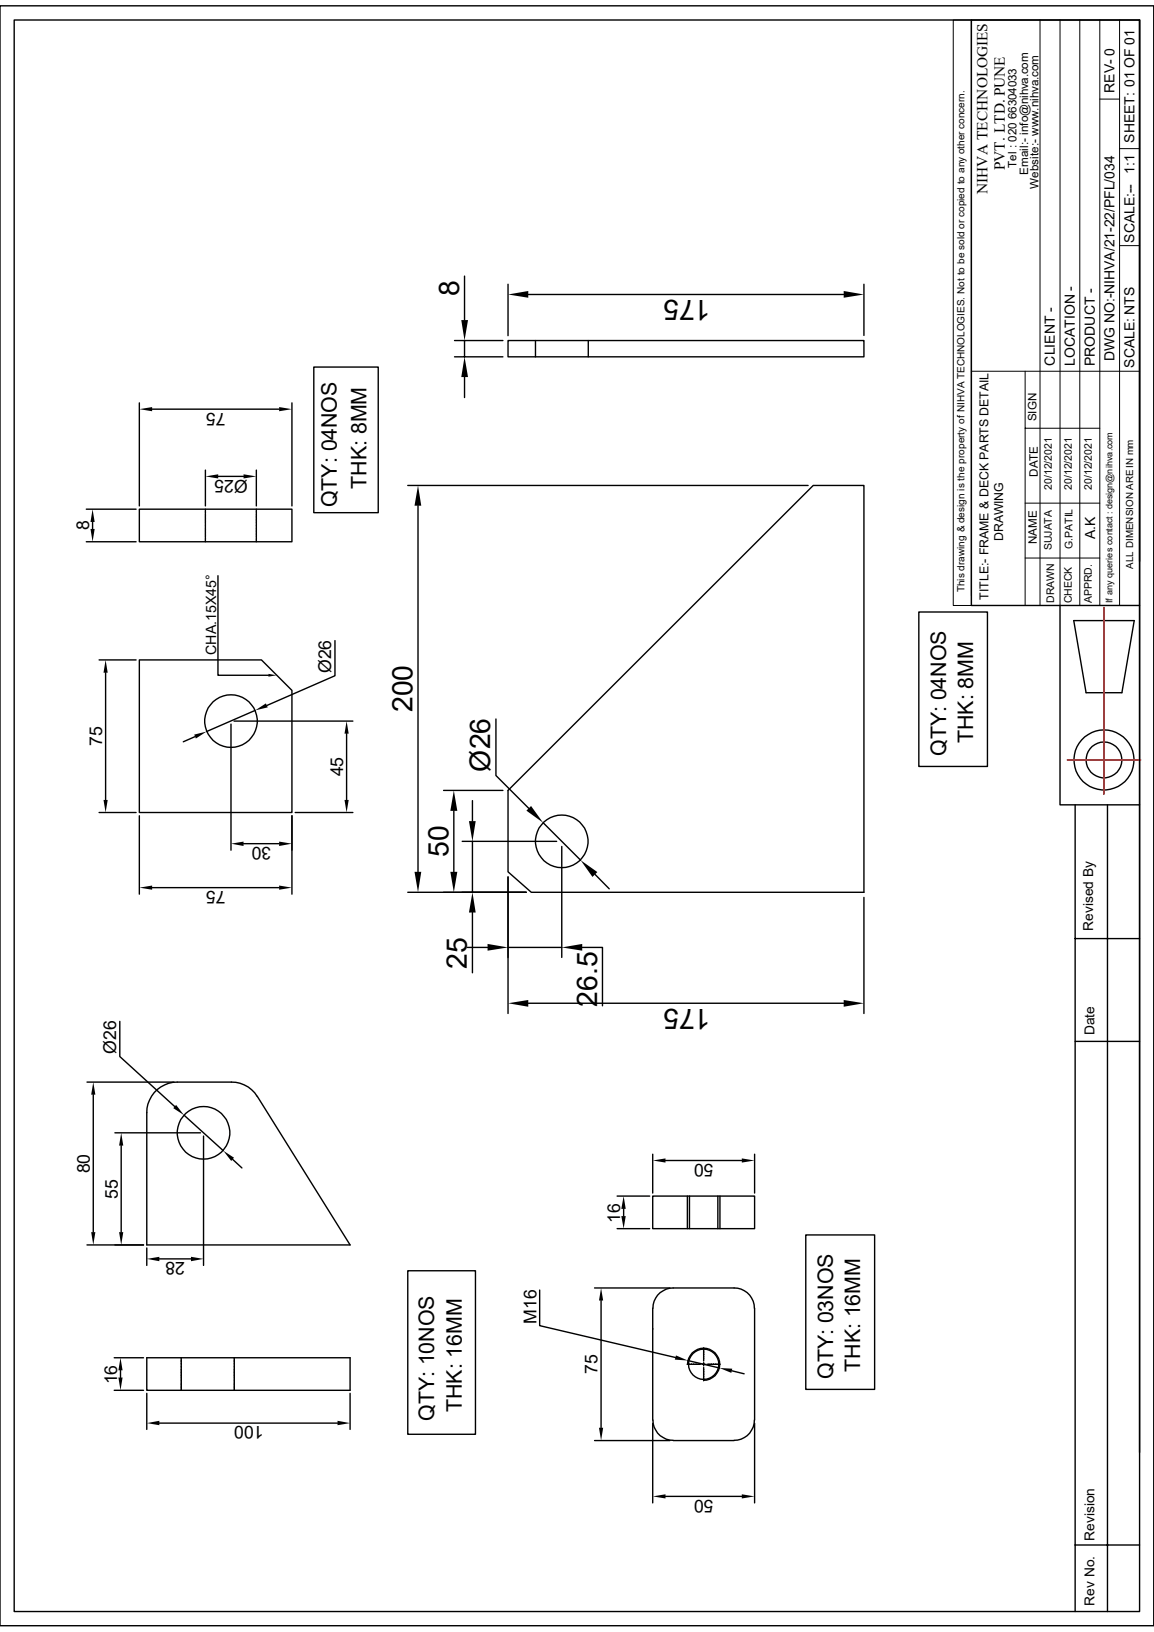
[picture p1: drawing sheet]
<svg xmlns="http://www.w3.org/2000/svg" width="210mm" height="297mm" viewBox="0 0 210 297" stroke-linecap="round" stroke-linejoin="round" font-family="sans-serif">
<g fill="none" stroke="#000" stroke-width=".25">
<path d="M0 1.1h210v294.8h-210zM2.6 3.6h204.8v289.7h-204.8zM176.8 3.6h30.6v106.6h-30.6zM207.4 3.6v98.6M84.5 50.2v8.1M92.5 51.7v9.4M96.1 53.6h57.4M157.2 51.7v9.3M25.4 73.3v18.8M27.7 74.5h23.1M53.1 73.3v18.8M57.1 66.8h11.7v26.5h-11.7z"/>
<path d="M82.7 64.9h8.8M82.7 62h8.8M84.5 62v2.9M84.5 68.6v3.7M92.5 62h64.7v2.9h-64.7zM97.5 62v2.9M107.1 62v2.9M15.7 98.6h9.1M15.7 92.7h9.1M16.8 95v1.3M25.4 92.7h27.7v5.9h-27.7zM37.4 85.6v6.5"/>
<path d="M37.4 92.7v.1M37.4 92.9v.2M37.4 93.2v.1M37.4 93.5v.1M37.4 93.7v.2M37.4 94v.2M37.4 94.3v.2M37.4 94.6v.1M37.4 94.8v.2M37.4 95.1v.2M37.4 95.4v.2M37.4 95.7v.1"/>
<path d="M37.4 96v.1M37.4 96.2v.2M37.4 96.5v.2M37.4 96.8v.2M37.4 97.1v.1M37.4 97.3v.2M37.4 97.6v.2M37.4 97.9v.2M37.4 98.2v.2M37.4 98.5v.1M39.7 86.7h4.6M46.7 85.6v6.5"/>
<path d="M46.7 98.5v.1M46.7 92.7v.1M46.7 92.9v.2M46.7 93.2v.1M46.7 93.5v.1M46.7 93.7v.2M46.7 94v.2M46.7 94.3v.2M46.7 94.6v.1M46.7 94.8v.2M46.7 95.1v.2M46.7 95.4v.2"/>
<path d="M46.7 95.7v.1M46.7 96v.1M46.7 96.2v.2M46.7 96.5v.2M46.7 96.8v.2M46.7 97.1v.1M46.7 97.3v.2M46.7 97.6v.2M46.7 97.9v.2M46.7 98.2v.2M74.2 88.3h72.9M76.1 92v66.7"/>
<path d="M39.7 104.8v18.1h9.2M61 116.6v6.4l-12.4 5.4M167.2 111.4h12.5v28.1h-12.5zM192.9 110.2v36.3h14.5v117.8M195.4 112.9h11l-2.2 13.2h-6.5zM207.4 110.2v36.3M18 120.1h6.8M19.2 122.4v23.2M25.4 120.1h22.2l5.5 5.5v22.3h-27.7zM35.5 134.1l-2.1 .9M42 131.8v22.9M42.6 131.2h21.6"/>
<path d="M46.4 129.3l-8.8 3.8M63.1 133.5v12.1M90.3 130.9v10.2l5.9 6M18 147.9h6.8M25.4 148.5v14.2M44.3 153.5h6.5M53.1 148.5v14.2M53.7 147.9h10.5M80.7 143.8h10.8M82.6 147.6v11.1M84.1 153.1h17.2M86 145.7v3.7"/>
<path d="M86 153.1v9.3M92.5 143.8l55.5-55.5h9.2v74.1h-60.5l-4.2-3.7zM92.5 159.6v24.8M98.8 149.7l6.9 6.8M102.2 154.1v20.1M108.3 159.1l2.6 2.7M195.7 146.5v146.8M201.5 146.5v146.8M27.7 161.5h23.1M74.2 162.4h21.6M85 172.4h3.7M86 166.1v10.9"/>
<path d="M92.5 172.4h9.7M106 172.4h3.6v10.6M157.2 163.3v21.1M195.7 170.8h11.7M15.8 196.9h15.9M17 199.2v25M21.8 185.9v6.4l10 9.1M46.8 199.5l16.9 27.1h-37v-24.1a5.5 5.5 0 0 1 5.6-5.6h9.8a5.5 5.5 0 0 1 4.7 2.7M96.1 182.6h57.4M195.7 189.5h11.7M20.9 206.2h15.6M22.1 208.5v15.7"/>
<path d="M33.5 202.9l7.1 6.5M37 206.8v23.5M42.3 211l1.7 1.6M112.3 217.7h5.9M118.8 217.7h18.5v5.9h-18.5zM118.8 210.1v7M121.1 211.2h13.9M125.1 217.7v5.9M125.5 217.7v5.9M130.6 217.7v5.9M131 217.7v5.9M137.3 210.1v7"/>
<path d="M15.8 226.6h10.3M26.7 227.1v3.2M29 229.1h5.8M74.2 231.3h12.3v29.7h-12.3zM98.2 234.8v6.5l24.7 5.8M108.2 234.4h13.7M109.4 236.7v23.1M112.3 223.6h5.9M113.5 220v1.3M118.8 238.1v20.3M118.8 238.1a3.7 3.7 0 0 1 3.7-3.7h11.1a3.7 3.7 0 0 1 3.7 3.7M137.3 238.1v20.3"/>
<path d="M146.6 224.7h12.6v28.2h-12.6zM20.8 247.1h5.3M20.8 253h5.3M21.9 249.4v1.3M26.7 247.1h37v5.9h-37zM26.7 253.6v6.5M29 259h32.4M33 247.1v.1M33 247.3v.2M33 247.6v.2M33 247.9v.2M33 248.2v.1"/>
<path d="M33 248.5v.1M33 248.7v.2M33 249v.2M33 249.3v.2M33 249.6v.1M33 249.8v.2M33 250.1v.2M33 250.4v.2M33 250.7v.1M33 251v.1M33 251.2v.2M33 251.5v.2"/>
<path d="M33 251.8v.2M33 252.1v.1M33 252.3v.2M33 252.6v.2M33 252.9v.1M42.6 247.1v.1M42.6 247.3v.2M42.6 247.6v.2M42.6 247.9v.2M42.6 248.2v.1M42.6 248.5v.1M42.6 248.7v.2"/>
<path d="M42.6 249v.2M42.6 249.3v.2M42.6 249.6v.1M42.6 249.8v.2M42.6 250.1v.2M42.6 250.4v.2M42.6 250.7v.1M42.6 251v.1M42.6 251.2v.2M42.6 251.5v.2M42.6 251.8v.2M42.6 252.1v.1"/>
<path d="M42.6 252.3v.2M42.6 252.6v.2M42.6 252.9v.1M63.7 253.6v6.5M118.8 259v14.5M118.8 241.9h.1M118.8 258.4a3.7 3.7 0 0 0 3.7 3.7M125.1 248.3h1.9M125.1 248.3a2.93 2.93 0 0 1 3-2.9 2.93 2.93 0 0 1 2.9 2.9 2.93 2.93 0 0 1-2.9 2.9M125.2 247.6l5.7 1.4M127.1 248.3h.4M127.8 248.3h.6"/>
<path d="M128.1 245.3v1.5M128.1 246.9v.4M128.1 247.4v.3M128.1 248v.6M128.1 248.9v1.5M128.1 250.5v.4M128.1 251v.3M130.6 248.3h-1.9M130.7 248.3h.4M133.2 249.5l2.2 .5M137.3 258.4a3.7 3.7 0 0 1-3.7 3.7M137.3 259v14.5"/>
<path d="M108.2 262.2h13.7M121.1 272.3h13.9M122.5 262.2h11.1M195.7 281.2h11.7"/>
<circle cx="42" cy="131.2" r="4.8"/>
<circle cx="200.9" cy="138.3" r="3.3"/>
<circle cx="200.9" cy="138.3" r="5.5"/>
<circle cx="102.2" cy="153.1" r="4.8"/>
<circle cx="37" cy="206.2" r="4.8"/>
<circle cx="128.1" cy="248.3" r="2.75"/>
</g>
<g fill="#000">
<path d="M83.9 58.3h1.3l-.7 3.7zM92.5 53.6l3.6-.6v1.2zM153.5 53l3.7 .6-3.7 .6zM25.4 74.5l2.3-.4v.7zM50.8 74.1l2.3 .4-2.3 .3zM84.5 64.9l.7 3.7h-1.3zM16.5 96.3h.7l-.4 2.3zM16.8 92.7l.4 2.3h-.7zM37.4 86.7l2.3-.4v.8zM44.3 86.3l2.4 .4-2.4 .4zM76.1 88.3l.6 3.7h-1.3zM19.2 120.1l.4 2.3h-.8z"/>
<path d="M35.3 133.7l2.3-.6-2 1.3zM46.4 129.3l2-1.3 .3 .7zM48.9 122.6l1.4 .3-1.4 .2zM63.1 131.2l.4 2.3h-.8zM18.8 145.6h.8l-.4 2.3zM42 153.5l2.3-.3v.8zM50.8 153.2l2.3 .3-2.3 .5zM62.7 145.6h.8l-.4 2.3zM75.4 158.7h1.3l-.6 3.7zM82 158.7h1.2l-.6 3.7zM82.6 143.8l.6 3.8h-1.2zM85.3 149.4h1.3l-.6 3.7z"/>
<path d="M95.8 147.5l.8-.8 2.2 3zM105.7 156.5l3 2.2-.9 .9zM25.4 161.5l2.3-.3v.7zM50.8 161.2l2.3 .3-2.3 .4zM86 162.4l.6 3.7h-1.3zM88.7 171.8l3.8 .6-3.8 .6zM102.2 172.4l3.8-.6v1.2zM17 196.9l.4 2.3h-.8zM92.5 182.6l3.6-.6v1.2zM153.5 182l3.7 .6-3.7 .6zM22.1 206.2l.3 2.3h-.7zM32 201.1l1.5 1.8-2-1.2z"/>
<path d="M40.6 209.4l2 1.3-.5 .6zM118.8 211.2l2.3-.4v.8zM135 210.8l2.3 .4-2.3 .4zM16.6 224.2h.8l-.4 2.4zM21.7 224.2h.7l-.3 2.4zM26.7 229.1l2.3-.4v.8zM34.8 228.7l2.2 .4-2.2 .4zM109.4 234.4l.4 2.3h-.8zM113.1 221.3h.8l-.4 2.3zM113.5 217.7l.4 2.3h-.8zM21.5 250.7h.8l-.4 2.3zM21.9 247.1l.4 2.3h-.8z"/>
<path d="M26.7 259l2.3-.4v.8zM61.4 258.6l2.3 .4-2.3 .4zM109 259.8h.8l-.4 2.4zM123 246.7l2.2 .9-2.4-.2zM130.9 249l2.4 .1-.2 .8zM118.8 272.3l2.3-.4v.8zM135 271.9l2.3 .4-2.3 .4z"/>
</g>
<g fill="none" stroke="#000" stroke-width=".18">
<path d="M173.5 3.6h3.3v106.6h-3.3zM176.8 3.6v104.8M189.3 3.6v106.6M192.9 3.6v106.6M196.5 3.6v106.6M200.2 18h3.6M200.2 3.6v106.6M203.8 3.6v106.6M203.8 27.1h3.6M203.8 44.7h3.6M176.8 67.6h30.6M186.6 67.6v42.6"/>
<path d="M186.6 77.9h13.6M186.6 91.6h13.6M176.8 110.2h30.6M186.6 101.6h13.6"/>
</g>
<g fill="none" stroke="#f00" stroke-width=".25">
<path d="M200.9 110.5v.6M200.9 111.2v.1M200.9 111.4v.4M200.9 112v.1M200.9 112.1v.5M200.9 112.7v.1M200.9 112.9v.4M200.9 113.5h.1M200.9 113.6v.5M200.9 114.2v.1M200.9 114.3v.5M200.9 114.9v.1"/>
<path d="M200.9 115.1v.5M200.9 115.7h.1M200.9 115.8v.5M200.9 116.4v.1M200.9 116.6v.5M200.9 117.1v.1M200.9 117.3v.5M200.9 117.9v.1M200.9 118.1v.4M200.9 118.6v.1M200.9 118.8v.5M200.9 119.4v.1"/>
<path d="M200.9 119.5v.5M194.2 138.3h.3M194.6 138.3h.1M194.8 138.3h.4M195.3 138.3h.1M195.5 138.3h.5M196 138.3h.1M196.3 138.3h.4M196.8 138.3h.1M197 138.3h.4M197.5 138.3h.1M197.7 138.3h.5"/>
<path d="M198.3 138.3h.1M198.5 138.3h.4M199 138.3h.1M199.2 138.3h.5M199.8 138.3h.1M199.9 138.3h.5M200.5 138.3h.1M200.7 138.3h.5M200.9 120.1v.1M200.9 120.3v.4M200.9 120.9h.1M200.9 121v.5"/>
<path d="M200.9 121.6v.1M200.9 121.8v.4M200.9 122.3v.1M200.9 122.5v.5M200.9 123.1h.1M200.9 123.2v.5M200.9 123.8v.1M200.9 124v.5M200.9 124.5v.1M200.9 124.7v.5M200.9 125.3v.1M200.9 125.5v.4"/>
<path d="M200.9 126v.1M200.9 126.2v.5M200.9 126.8v.1M200.9 127v.4M200.9 127.5v.1M200.9 127.7v.4M200.9 128.2v.2M200.9 128.4v.5M200.9 129v.1M200.9 129.2v.4M200.9 129.7v.1M200.9 129.9v.5"/>
<path d="M200.9 130.5v.1M200.9 130.6v.5M200.9 131.2v.1M200.9 131.4v.5M200.9 132h.1M200.9 132.1v.5M200.9 132.7v.1M200.9 132.9v.5M200.9 133.4v.1M200.9 133.6v.5M200.9 134.2v.1M200.9 134.4v.4"/>
<path d="M200.9 134.9v.1M200.9 135.1v.5M200.9 135.6v.2M200.9 135.8v.5M200.9 136.4v.1M200.9 136.6v.4M200.9 137.1v.1M200.9 137.3v.5M200.9 137.9v.1M200.9 138v.5M200.9 138.6v.1M200.9 138.8v.5"/>
<path d="M200.9 139.4h.1M200.9 139.5v.5M201.3 138.3h.1M201.4 138.3h.5M202 138.3h.1M202.2 138.3h.4M202.7 138.3h.1M202.9 138.3h.5M203.5 138.3h.1M203.7 138.3h.4M204.2 138.3h.1M204.4 138.3h.5"/>
<path d="M204.9 138.3h.1M205.1 138.3h.5M205.7 138.3h.1M205.9 138.3h.4M206.4 138.3h.1M206.6 138.3h.5M207.2 138.3h.1M207.3 138.3h.3M200.9 140.1v.1M200.9 140.3v.5M200.9 140.8v.1M200.9 141v.5"/>
<path d="M200.9 141.6v.1M200.9 141.8v.4M200.9 142.3v.1M200.9 142.5v.5M200.9 143v.2M200.9 143.3v.4M200.9 143.8v.1M200.9 144v.6"/>
</g>
<g font-size="5.2">
<text x="83.6" y="53.8" transform="rotate(-90 83.6 53.8)">8</text>
<text x="129.3" y="54.6" transform="rotate(-180 129.3 54.6)">175</text>
<text x="75.1" y="129.6" transform="rotate(-90 75.1 129.6)">200</text>
<text x="89.2" y="140.4" transform="rotate(-90 89.2 140.4)">Ø26</text>
<text x="81.6" y="156" transform="rotate(-90 81.6 156)">50</text>
<text x="85" y="176.3" transform="rotate(-90 85 176.3)">25</text>
<text x="108.7" y="183.2" transform="rotate(-90 108.7 183.2)">26.5</text>
<text x="129.3" y="183.6" transform="rotate(-180 129.3 183.6)">175</text>
</g>
<g font-size="3.9">
<text x="66.7" y="88.9" transform="rotate(-90 66.7 88.9)">THK: 8MM</text>
<text x="61.3" y="92.3" transform="rotate(-90 61.3 92.3)">QTY: 04NOS</text>
<text x="172.2" y="137.6" transform="rotate(-90 172.2 137.6)">QTY: 04NOS</text>
<text x="177.1" y="135.3" transform="rotate(-90 177.1 135.3)">THK: 8MM</text>
<text x="151.6" y="251" transform="rotate(-90 151.6 251)">QTY: 03NOS</text>
<text x="156.6" y="249.7" transform="rotate(-90 156.6 249.7)">THK: 16MM</text>
<text x="84.1" y="257" transform="rotate(-90 84.1 257)">THK: 16MM</text>
<text x="79" y="258.6" transform="rotate(-90 79 258.6)">QTY: 10NOS</text>
</g>
<g font-size="3.2">
<text x="41.1" y="75.1" transform="rotate(-180 41.1 75.1)">75</text>
<text x="45.1" y="87.4" transform="rotate(-180 45.1 87.4)">Ø25</text>
<text x="16.2" y="96.5" transform="rotate(-90 16.2 96.5)">8</text>
<text x="60.3" y="122.6" transform="rotate(-90 60.3 122.6)">Ø26</text>
<text x="18.6" y="135.8" transform="rotate(-90 18.6 135.8)">75</text>
<text x="62.5" y="141.3" transform="rotate(-90 62.5 141.3)">45</text>
<text x="49.4" y="154.2" transform="rotate(-180 49.4 154.2)">30</text>
<text x="41.1" y="162.2" transform="rotate(-180 41.1 162.2)">75</text>
<text x="21.1" y="191.9" transform="rotate(-90 21.1 191.9)">Ø26</text>
<text x="16.3" y="213.5" transform="rotate(-90 16.3 213.5)">80</text>
<text x="129.8" y="211.8" transform="rotate(-180 129.8 211.8)">50</text>
<text x="21.5" y="218.2" transform="rotate(-90 21.5 218.2)">55</text>
<text x="112.9" y="222.5" transform="rotate(-90 112.9 222.5)">16</text>
<text x="33.7" y="229.7" transform="rotate(-180 33.7 229.7)">28</text>
<text x="97.6" y="240.9" transform="rotate(-90 97.6 240.9)">M16</text>
<text x="21.3" y="252" transform="rotate(-90 21.3 252)">16</text>
<text x="108.8" y="250.1" transform="rotate(-90 108.8 250.1)">75</text>
<text x="48" y="259.6" transform="rotate(-180 48 259.6)">100</text>
<text x="129.8" y="273" transform="rotate(-180 129.8 273)">50</text>
</g>
<g font-size="2.8">
<text x="179.7" y="35.3" transform="rotate(-90 179.7 35.3)">NIHVA TECHNOLOGIES</text>
<text x="182.9" y="31" transform="rotate(-90 182.9 31)">PVT. LTD. PUNE</text>
</g>
<text font-size="2.6" x="39.3" y="119.3" transform="rotate(-90 39.3 119.3)">CHA.15X45°</text>
<g font-size="2.5">
<text x="202.8" y="16.9" transform="rotate(-90 202.8 16.9)">REV- 0</text>
<text x="206.5" y="25.9" transform="rotate(-90 206.5 25.9)">SHEET: 01 OF 01</text>
<text x="206.5" y="31.7" transform="rotate(-90 206.5 31.7)">1:1</text>
<text x="206.5" y="44.2" transform="rotate(-90 206.5 44.2)">SCALE:--</text>
<text x="202.8" y="65.7" transform="rotate(-90 202.8 65.7)">DWG NO:-NIHVA/21-22/PFL/034</text>
<text x="191.9" y="66.5" transform="rotate(-90 191.9 66.5)">CLIENT -</text>
<text x="195.6" y="66.6" transform="rotate(-90 195.6 66.6)">LOCATION -</text>
<text x="199.2" y="66.6" transform="rotate(-90 199.2 66.6)">PRODUCT -</text>
<text x="206.5" y="66.9" transform="rotate(-90 206.5 66.9)">SCALE: NTS</text>
<text x="199.3" y="98.1" transform="rotate(-90 199.3 98.1)">A.K</text>
<text x="198.9" y="169.4" transform="rotate(-90 198.9 169.4)">Revised By</text>
<text x="199.2" y="188.4" transform="rotate(-90 199.2 188.4)">Date</text>
<text x="199.2" y="280.4" transform="rotate(-90 199.2 280.4)">Revision</text>
<text x="199.2" y="292.2" transform="rotate(-90 199.2 292.2)">Rev No.</text>
</g>
<g font-size="2.2">
<text x="182.6" y="98.4" transform="rotate(-90 182.6 98.4)">DRAWING</text>
<text x="179.9" y="109.1" transform="rotate(-90 179.9 109.1)">TITLE:- FRAME &amp; DECK PARTS DETAIL</text>
</g>
<g font-size="2.1">
<text x="185" y="30.6" transform="rotate(-90 185 30.6)">Tel : 020 66304033</text>
<text x="187.1" y="31.9" transform="rotate(-90 187.1 31.9)">Email:- info@nihva.com</text>
<text x="189" y="34.4" transform="rotate(-90 189 34.4)">Website:- www.nihva.com</text>
<text x="188.6" y="76.7" transform="rotate(-90 188.6 76.7)">SIGN</text>
<text x="188.8" y="86.8" transform="rotate(-90 188.8 86.8)">DATE</text>
<text x="188.7" y="99" transform="rotate(-90 188.7 99)">NAME</text>
</g>
<g font-size="1.9">
<text x="191.4" y="89.2" transform="rotate(-90 191.4 89.2)">20/12/2021</text>
<text x="195.1" y="89.2" transform="rotate(-90 195.1 89.2)">20/12/2021</text>
<text x="198.7" y="89.2" transform="rotate(-90 198.7 89.2)">20/12/2021</text>
<text x="191.4" y="100.2" transform="rotate(-90 191.4 100.2)">SUJATA</text>
<text x="195.2" y="99.9" transform="rotate(-90 195.2 99.9)">G.PATIL</text>
<text x="191.9" y="109.7" transform="rotate(-90 191.9 109.7)">DRAWN</text>
<text x="195.1" y="109.8" transform="rotate(-90 195.1 109.8)">CHECK</text>
<text x="198.7" y="109.7" transform="rotate(-90 198.7 109.7)">APPRD.</text>
</g>
<g font-size="1.8">
<text x="175.5" y="107.8" transform="rotate(-90 175.5 107.8)">This drawing &amp; design is the property of NIHVA TECHNOLOGIES. Not to be sold or copied to any other concern.</text>
<text x="206.2" y="103.5" transform="rotate(-90 206.2 103.5)">ALL DIMENSION ARE IN mm</text>
</g>
<text font-size="1.7" x="202.4" y="109.8" transform="rotate(-90 202.4 109.8)">If any queries contact : design@nihva.com</text>
</svg>
